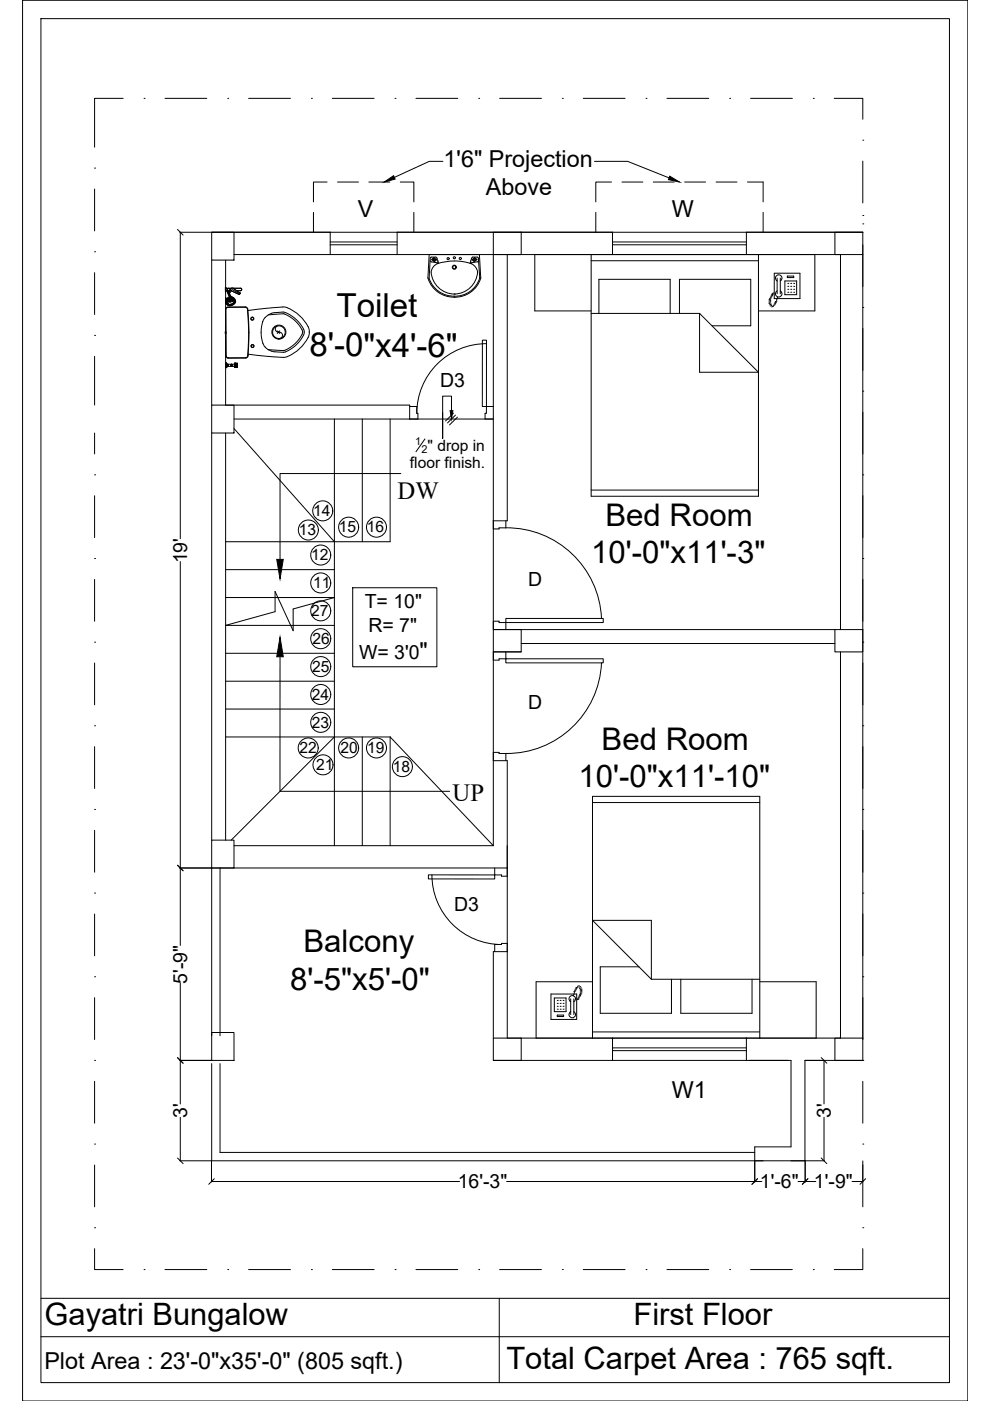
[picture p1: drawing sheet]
<svg xmlns="http://www.w3.org/2000/svg" width="210mm" height="297mm" viewBox="0 0 210 297" stroke-linecap="round" stroke-linejoin="round" font-family="sans-serif">
<!-- layer: AR-BOUNDARY -->
<g fill="none" stroke="#000" stroke-width=".21">
<path d="M20.1 35.6h.1M26.1 20.9h-6v10.3M30.5 20.9h.1M35 20.9h8.8M48.3 20.9h.1M52.7 20.9h8.9M66 20.9h.1M70.5 20.9h8.8M83.8 20.9h.1M88.2 20.9h8.9M101.5 20.9h.1M105.9 20.9h8.9"/>
<path d="M119.2 20.9h.1M123.7 20.9h8.8M137 20.9h.1M141.4 20.9h8.9M154.7 20.9h.1M159.1 20.9h8.9M172.4 20.9h.1M176.9 20.9h6v4.4M182.9 29.7h.1M182.9 34.2v8.8M20.1 53.4h.1M20.1 40.1v8.8"/>
<path d="M20.1 57.8v8.9M182.9 47.5h.1M182.9 51.9v8.9M20.1 71.1h.1M20.1 75.6v10.3M182.9 65.2h.1M182.9 69.6v8.9M20.1 91.8v4.4M182.9 82.9h.1M182.9 87.4v8.8M20.1 100.7h.1M20.1 118.4h.1"/>
<path d="M20.1 105.1v8.9M182.9 118.4h.1M182.9 100.7h.1M182.9 105.1v8.9M20.1 136.2h.1M20.1 122.8v8.9M182.9 136.2h.1M182.9 122.8v8.9M20.1 153.9h.1M20.1 140.6v8.8M20.1 158.3v8.9M182.9 153.9h.1"/>
<path d="M182.9 140.6v8.8M182.9 158.3v8.9M20.1 171.6h.1M20.1 176.1v8.8M182.9 171.6h.1M182.9 176.1v8.8M20.1 189.4h.1M20.1 193.8v8.9M182.9 189.4h.1M182.9 193.8v8.9M20.1 207.1h.1M20.1 211.5v8.9"/>
<path d="M182.9 207.1h.1M182.9 211.5v8.9M20.1 224.8h.1M20.1 229.3v8.8M182.9 224.8h.1M182.9 229.3v8.8M20.1 242.6h.1M20.1 247v8.9M182.9 242.6h.1M182.9 247v8.9M20.1 260.3h.1M20.1 264.7v4.5h6"/>
<path d="M30.5 269.2h.1M35 269.2h8.8M48.3 269.2h.1M52.7 269.2h8.9M66 269.2h.1M70.5 269.2h8.8M83.8 269.2h.1M88.2 269.2h8.9M101.5 269.2h.1M105.9 269.2h8.9M119.2 269.2h.1M123.7 269.2h8.8"/>
<path d="M137 269.2h.1M141.4 269.2h8.9M154.7 269.2h.1M159.1 269.2h8.9M172.4 269.2h.1M182.9 264.7v4.5h-6M182.9 260.3h.1"/>
</g>
<!-- layer: AR-WALL -->
<g fill="none" stroke="#000" stroke-width=".21">
<path d="M44.9 49.2h25.1v4.8h-20.4M44.9 55.1v30.8M47.8 55.1v30.8h39.1v2.9h-37.3M84.2 49.2h45.7v4.8h-45.7zM104.6 54v56.4h2.9v-56.4M182.9 49.2h-24.6v4.8h19.9v79.5M182.9 54v166.1M44.9 91.8v86.3M47.8 91.8v86.3M110.5 133.5h66.5M110.5 136.4h66.5M178.2 138.2v81.9h-19.9v4.7h9.4v18.4h-7.7v2.9h10.7"/>
<path d="M49.6 179.3h55v-18h2.9v22.7h-62.6M104.6 220.1v-18.3h2.9v18.3h22.4v4.7h-25.3M182.9 224.8h-12.2v21.3h-3"/>
</g>
<!-- layer: Column -->
<path d="M44.9 184v35.6M46.7 184v35.6M44.9 225.5v20.6h116.9M46.7 225.5v18.8h113.3" fill="none" stroke="#000" stroke-width=".21"/>
<!-- layer: AR-STAIR -->
<g fill="none" stroke="#000" stroke-width=".21">
<path d="M49.6 90.9l21.3 24M70.9 88.8v90.5M76.8 88.8v26.1M82.7 88.8v26.1h-34.9M85 100.4h-25.6v18.2M47.8 138.5h23.1M47.8 126.7h23.1l-8.7 2.4v4.6l-3.9-8.3v4.3l-10.5 2.9h23.1M47.8 120.8h23.1M59.4 139.2v28.6h35.9M47.8 156.2h34.9M47.8 150.3h23.1M47.8 144.4h23.1"/>
<path d="M70.9 156.2l-21.9 21.9M76.8 156.2v23.1M82.7 156.2v23.1M82.7 156.2l21.9 23.1"/>
</g>
<!-- layer: 0 -->
<g fill="none" stroke="#000" stroke-width=".21">
<path d="M37.6 48.6l1.2 1.2M182.9 45.7h.1M47.7 70.4l.3 .3M47.8 61.4h.1M47.8 60.9l.1 1zM47.8 63.2h.1M47.8 63.2v.7M47.8 70.5l.1-5.2 .4-.2h3.7l.5 .2a44.5 44.5 0 0 1 0 10.4l-.4 .2M47.8 63.8v.1M47.8 63.8h.1M47.9 61v.8M47.9 75.5l.1 .2 .4 .2h3.7"/>
<path d="M47.9 63.3v.4M47.9 65.6v4.9M47.9 65.6l.4-.4 3.7-.1 .4 .3a44 44 0 0 1 .1 10.2l-.4 .2M47.9 61.6l1.1 .1M47.9 77h.1M47.9 78h.1M47.9 75.4l.5 .5 3.7-.1M47.9 77v.9M48 70.4l-.3 .3M48 77h.1M48 77.9h.1M48 77v.9"/>
<path d="M48.1 77.2h.2l.1 .5h-.3M48.1 63.8h.1M48.2 64v.3l.2 .1M48.2 63.7v.3M48.2 63.7h.1M48.3 77.2v.5M48.3 63.7l.3 .2M48.3 77.3h.1M48.4 77.6h.1M48.4 62.1l.2 .7 .4 .4M48.5 63.5v.1M48.5 63.6h.1"/>
<path d="M48.5 63.6l.8 .3M48.5 63.6l.6 .1M48.6 62.1l.2 .5 .4 .3a.91 .91 0 0 1 .8 1 .91 .91 0 0 1-1 .9 .78 .78 0 0 1-1.1-.4 .78 .78 0 0 1 .4-1M48.7 63.7h.1M48.7 63l-.8 .2M48.7 63.3h.1M48.7 63.3l-.1-.2-.3 .3M48.7 63.5l.5-.1-.1 .2M48.7 63.7v.2h-.1M48.7 63.6h.4M48.7 63.5v.1M48.7 63.3l.1 .1"/>
<path d="M48.8 63.7h-.1M48.8 63.3h.1M48.8 63.3v.1M48.9 63.7v.4l-.4-.1-.3-.1M48.9 63.7h.1M48.9 63.3h.1M48.9 63.7l.5 .2M48.9 63.1l-.1 .2M49 61.1h-1.1M49.1 63.3l-.6 .1M49.2 61.4l1.6 .9M49.3 63.1l-.3 .2"/>
<path d="M49.3 63.1l.1 .8M49.4 63.1v.8M49.4 63.1l-.5 .2M49.4 63.4a.71 .71 0 0 1 .1 .9 .71 .71 0 0 1-.9 .2l-.2-.1M49.4 61.1h1.6M49.7 77.2h-1.3v.5h1.3M50.2 61.6h.8M50.9 62.2l-.1 .2M52.6 65.8l7.4-.7a7.7 7.7 0 0 1 5.6 4.9 3.3 3.3 0 0 1-1.1 2.8 7.3 7.3 0 0 1-4.5 3M52.6 75.1l7.4 .7M55.7 68.2a3.1 3.1 0 0 1 2.4-1.9l1.9-.1a6.7 6.7 0 0 1 4.5 4.1 5 5 0 0 1-2.4 3.4l-1.8 1-2.1-.1a2.9 2.9 0 0 1-2.5-1.8M55.7 68.2a7.6 7.6 0 0 0 0 4.6"/>
<path d="M56.8 74.1l3.3 .2M56.9 66.8l3.1-.3a6.5 6.5 0 0 1 4.1 3.8 4.7 4.7 0 0 1-2.2 3.1l-1 .6-.8 .3M58.7 69.1a.71 .71 0 0 0-.3 1 .71 .71 0 0 0 .9 .3 .67 .67 0 0 1 .6 .7 .67 .67 0 0 1-.6 .7M58.8 70.2l.5 .5M59 70.4h.1M59.3 70.2l-.5 .5M74.8 124.6h17.8v16.8h-17.8zM107.5 179.3v4.7M37.6 183.4l1.2 1.2M37.6 224.2l1.2 1.2M158.8 224.8h8.3M174.1 224.2l1.2 1.2"/>
<path d="M37.6 245.5l1.2 1.2M45.4 249.9l-1.1 1.2M160.6 249.9l-1.2 1.2M171.3 249.9l-1.2 1.2M174.1 245.5l1.2 1.2M183.5 249.9l-1.2 1.2M8.7 275.3h192.6M105.9 275.3v17.8M8.7 283.4h192.6"/>
<circle cx="53.5" cy="67.6" r=".26"/>
<circle cx="53.5" cy="67.6" r=".33"/>
<circle cx="53.5" cy="73.4" r=".26"/>
<circle cx="53.5" cy="73.4" r=".33"/>
<circle cx="59.1" cy="70.4" r="1.34"/>
<circle cx="59.1" cy="70.4" r="1.49"/>
</g>
<!-- layer: AR-COLUMN -->
<path d="M44.9 49.2h4.7v5.9h-4.7zM104.6 49.2h5.9v4.8h-5.9zM177 49.2h5.9v4.8h-5.9zM44.9 85.9h4.7v5.9h-4.7zM104.6 133.5h5.9v4.7h-5.9zM104.6 133.5h5.9M104.6 138.2h5.9M177 133.5h5.9v4.7h-5.9zM44.9 178.1h4.7v5.9h-4.7zM44.9 218.9h4.7v5.9h-4.7zM104.6 220.1h5.9v4.7h-5.9zM177 220.1h5.9v4.7h-5.9z" fill="none" stroke="#000" stroke-width=".21"/>
<!-- layer: AR-WINDOW -->
<path d="M70 54h14.2M70 51.9h14.2M70 51.3h14.2M70 49.2h14.2M129.9 54h28.4M129.9 51.9h28.4M129.9 51.3h28.4M129.9 49.2h28.4M129.9 222.8h28.4M129.9 222.2h28.4M129.9 220.1h28.4M129.9 224.8h28.4" fill="none" stroke="#000" stroke-width=".21"/>
<!-- layer: AR-OVERHEAD -->
<g fill="none" stroke="#000" stroke-width=".21">
<path d="M69.3 38.6h-2.8v4.2M71.6 38.6h4.4M78.2 38.6h4.4M84.9 38.6h2.8v4.2M129.6 38.6h-3.3v4.2M131.9 38.6h4.4M138.5 38.6h4.4M145.2 38.6h4.4M151.8 38.6h4.5M158.5 38.6h3.3v4.2M66.5 45v4.2M87.7 45v4.2"/>
<path d="M126.3 45v4.2M161.8 45v4.2"/>
</g>
<!-- layer: A2 -->
<path d="M4.8 .1h200.4v296.9h-200.4zM8.7 4h192.6v289.1h-192.6z" fill="none" stroke="#000" stroke-width=".21"/>
<!-- layer: AR-HATCH -->
<path d="M81.5 38.6l1.9-1.4 .4 .8zM142 37.4l2.1 1.2-2.4-.5z" fill="#000" stroke="#000" stroke-width=".21"/>
<g fill="none" stroke="#000" stroke-width=".21">
<path d="M93.9 34.2h-2.9l-7.4 3.4M126 34.2h7.1l8.8 3.5"/>
<circle cx="65.4" cy="112.4" r="2.12"/>
<circle cx="68" cy="117.7" r="2.12"/>
<circle cx="68.4" cy="108.3" r="2.12"/>
<circle cx="73.9" cy="111.8" r="2.12"/>
<circle cx="79.8" cy="111.8" r="2.12"/>
<circle cx="68" cy="129.5" r="2.12"/>
<circle cx="68" cy="135.4" r="2.12"/>
<circle cx="68" cy="123.6" r="2.12"/>
<circle cx="65.3" cy="158.6" r="2.12"/>
<circle cx="68" cy="153.2" r="2.12"/>
<circle cx="68" cy="147.2" r="2.12"/>
<circle cx="68" cy="141.3" r="2.12"/>
<circle cx="73.9" cy="158.6" r="2.12"/>
<circle cx="79.8" cy="158.6" r="2.12"/>
<circle cx="68.5" cy="162.2" r="2.12"/>
<circle cx="85.3" cy="162.5" r="2.12"/>
</g>
<!-- layer: AR-DOOR -->
<g fill="none" stroke="#000" stroke-width=".21">
<path d="M102.3 72.1h.8v14.1h-.8zM103.1 72.9a14.8 14.8 0 0 0-14.7 14.7M86.9 86.2h1.5v1.4M88.4 87.6h.2v1.3l-1.7-.1M103.1 86.2v1.4h-.3v1.2h1.8M103.1 86.2h1.5M104.6 110.4v1.7h1.2v-.2h1.5v-1.5M107.3 111.9a20.1 20.1 0 0 1 20.2 19.2M104.6 138.2v1.8h1.2v-.3h1.5M107.3 131.1h20.6v.9h-20.6zM107.3 139.7h20.6v.8h-20.6zM107.3 132v1.5"/>
<path d="M107.3 138.2v1.5M107.3 132h-1.5v-.3h-1.2v1.8M127.5 140.5a20.1 20.1 0 0 1-20.2 19.3M104.6 161.3v-1.8h1.2v.3h1.5v1.5M90.8 185.5h14.1v.9l-14.1-.1zM91.6 185.5a14.8 14.8 0 0 0 14.7 14.8M104.9 184v1.5M107.5 184v1.8h-1.2v-.3h-1.4M106.3 200.3v-.3h1.3l-.1 1.8M106.3 200.3h-1.4v1.5"/>
</g>
<!-- layer: 1.2 droP -->
<path d="M90.1 93.1l-1.9 2.7M95.7 87.1v-3.1h-1.8v9v-5.5M96.1 87.6l-1.6 1.7M96.6 88l-1.7 1.7M97 88.4l-1.7 1.7" fill="none" stroke="#000" stroke-width=".21"/>
<path d="M95.4 87.1h.6l-.3 1.7z" fill="#000" stroke="#000" stroke-width=".21"/>
<!-- layer: AR-FLOORING -->
<path d="M86.9 88.8h17.7M104.6 110.4v23.1M104.6 138.2v23.1M107.5 184v17.8" fill="none" stroke="#000" stroke-width=".21"/>
<!-- layer: AR-STAIR -->
<path d="M58.7 118.6h1.4l-.7 4.1zM59.4 135.1l.7 4.1h-1.4z" fill="#000" stroke="#000" stroke-width=".21"/>
<!-- layer: FUR -->
<g fill="none" stroke="#000" stroke-width=".21">
<path d="M91 54h10.6l.3 4.9a5.9 5.9 0 0 1-5.6 4.1 5.9 5.9 0 0 1-5.6-4.1zM91.2 55.3l.2 .2 1.3 .2M91.2 54.7l-.2 4.3a5.7 5.7 0 0 0 5.4 3.8 5.7 5.7 0 0 0 5.3-3.9l-.3-4.2M91.2 54.7l.2-.2h1l.2 .1 .2 .7M91.4 57.7a5 5 0 0 0 4.9 4.6M91.5 55l.6 .5zM91.7 54.8l.6 .5zM92 54.6l.6 .5zM92.7 55.7l.2 .2M92.8 55.3l.1 .3M92.9 55.6l.1 .2M96.3 55.3l-2.4 .3a2.5 2.5 0 0 0-2.5 2.1"/>
<path d="M96.3 55.3l2.5 .3a2.57 2.57 0 0 1 2.5 2.1M100 54.8l-.4 1M100.1 55l.1 .1 .5-.5-.6 .4M100.3 54.5h.9l.2 .2M100.3 54.5l-.3 .3M100.9 54.9l-.6 .4 .5-.5 .1 .1M101.1 55.1l-.1-.1-.5 .5 .6-.4M101.3 57.7a5 5 0 0 1-5 4.6M101.5 55.3l-.3 .2-1.2 .2-.2 .2M125.3 54v51.2h35.5v-51.2M125.3 55.3h35.5M164.2 57.9h5.4v5.4h-5.4z"/>
<path d="M164.8 59v3.3M164.8 59.6a.69 .69 0 0 1-.2-1.1 .69 .69 0 0 1 1 0 .69 .69 0 0 1-.2 1.1M165.4 59v3.3M166.4 59.6h2.5v2.9h-2.5zM166.9 58.5h1.4v.4h-1.4zM96.3 63h.1M96.3 62.4h.1M125.3 66.4h23M125.3 65.9h-11.9v-11.9h59.4v11.9h-12M127 66.4v-7.2h15.1v7.2M144.1 66.4v-7.2h15.1v9.9h-8.2M148.3 66.4l12.5 12.5h-12.5z"/>
<path d="M163.4 64.2l-.4 .2M163.4 63.4l-.4 .2M163.4 63.7l-.4 .1M163.4 64l-.4 .1M163.6 64.5l-.4 .1M163.6 63.2l-.4 .1M163.7 64.8l-.4 .1M163.7 62.9l-.4 .1M163.8 62.6l-.4 .2M164 62.4l-.4 .1M164 64.9l-.4 .2M164.1 62.1l-.4 .1"/>
<path d="M164.4 64.6l-.4 .2M164.5 64.4l-.4 .1M164.6 64.1l-.4 .1M164.8 63.8l-.4 .2M164.8 61.7a.69 .69 0 0 0-.2 1 .69 .69 0 0 0 1 0 .69 .69 0 0 0-.2-1M164.9 62.9l-.3 .8M167 62h.1M167 61.3h.1M167 60.7h.1M167 60.1h.1M167.7 62h.1M167.7 61.3h.1"/>
<path d="M167.7 60.7h.1M167.7 60.1h.1M168.3 62h.1M168.3 61.3h.1M168.3 60.7h.1M168.3 60.1h.1M125.3 103.9h35.5M125.6 170.2h35.5M125.6 195.1h12.5v12.5zM116.8 210.8h5.5v5.3h-5.5zM117.5 211.6h2.5v2.9h-2.5zM118.2 212.1h.1"/>
<path d="M118.2 212.7h.1M118.2 213.4h.1M118.2 214h.1M118.2 215.2h1.3v.3h-1.3zM118.8 212.1h.1M118.8 212.7h.1M118.8 213.4h.1M118.8 214h.1M119.4 212.1h.1M119.4 212.7h.1M119.4 213.4h.1M119.4 214h.1"/>
<path d="M121 211.8v3.3M121 212.4a.69 .69 0 0 1-.2-1.1 .69 .69 0 0 1 1.1 0 .69 .69 0 0 1-.2 1.1M121 214.5a.69 .69 0 0 0-.2 1 .69 .69 0 0 0 1.1 0 .69 .69 0 0 0-.2-1M121.7 211.8v3.3M121.8 210.4l-.2 .7M122.1 210.1l-.4 .1M122.2 209.8l-.4 .2M122.3 209.6l-.4 .1M122.5 209.3l-.4 .1M122.7 211.8l-.4 .2M122.8 209l-.4 .1M122.9 211.6l-.4 .1"/>
<path d="M123 211.3l-.4 .1M123.1 209.2l-.4 .1M123.1 211l-.4 .2M123.3 209.4l-.4 .2M123.3 210.8l-.4 .1M123.4 209.7l-.4 .1M123.4 210.5l-.4 .1M123.4 210.2l-.4 .2M123.4 210l-.4 .1M125.6 218.8h35.5M125.6 208.1h-11.9v12h59.3v-12h-11.9M135.5 205h-8.2v9.8h15.1v-7.2"/>
<path d="M138.1 207.6h23M144.3 207.6v7.2h15.1v-7.2M125.6 220.1v-51.3h35.5v51.3"/>
<circle cx="95" cy="54.8" r=".23"/>
<circle cx="96.3" cy="56.7" r=".43"/>
<circle cx="96.3" cy="56.7" r=".33"/>
<circle cx="96.3" cy="54.7" r=".23"/>
<circle cx="97.6" cy="54.8" r=".23"/>
</g>
<!-- layer: lev. -->
<g fill="none" stroke="#000" stroke-width=".21">
<path d="M49.2 77.3l-.2 .4M49.4 63.1v.1M49.4 63.8v.1M49.4 63.3v.1M49.4 63.6v.1M49.4 63.5v.1M49.8 77h.5v.9h-.5M49.8 77v.9M49.8 77l.5 .1-.5 .1 .5 .1-.5 .2 .5 .1-.5 .1 .5 .1-.5 .1h.2M49.8 77.9h.1M49.9 77h-.1M50 77h-.2"/>
<circle cx="49.1" cy="77.5" r=".21"/>
<circle cx="49.1" cy="77.5" r=".23"/>
</g>
<!-- layer: Hose Pipes -->
<g fill="none" stroke="#000" stroke-width=".21">
<path d="M47.9 64h.3l-.3 .2M48 63.5l-.1 .2M48.1 63.9l-.2 .2M48.1 63.4l-.1 .3M48.1 63.8l-.3 .1M48.1 64.1l-.2 .2M48.2 64.2l-.2 .2M48.2 63.4l-.1 .4h-.2M48.2 64.3l-.2 .2M48.3 64.3l-.2 .3M48.3 61.7v.1M48.3 61.7l.4 .1"/>
<path d="M48.3 63.4v.3M48.3 62h.1M48.3 61.9h.1M48.3 61.8h.1M48.3 62h.4M48.3 61.9h.4M48.3 61.8h.4M48.3 62.1h.1M48.3 62.1h.4M48.3 64.4v.3M48.3 61.9v.1M48.3 61.8v.1"/>
<path d="M48.3 61.8l.4 .1M48.3 62v.1M48.3 62l.4 .1M48.4 64.4l-.2 .2M48.4 63.3l-.1 .5M48.4 63.7l-.1 .1M48.4 63.3h.1M48.4 63.7v.1M48.4 63.3v.4M48.4 64.4l-.1 .3M48.4 63.3v.5M48.4 63.7l.1 .1"/>
<path d="M48.5 63.3l-.1 .4M48.5 64.5l-.1 .3M48.5 63.7v.1M48.5 63.3h.1M48.5 63.3v.5M48.5 63.6v.1M48.6 63.3h.1M48.6 63.3v.1M48.6 63.7l-.1 .1M48.6 63.7v.1M48.6 64.5l-.1 .3M48.6 62.1h-.2"/>
<path d="M48.6 63.7l.1 .1M48.7 62.2l-.3 .1M48.7 64.6l-.1 .2M48.7 62.3l-.3 .1M48.7 61.9h.1M48.7 61.8h.1M48.7 63.3v.1M48.7 62.1h.1M48.7 62h.1M48.7 61.9v.1M48.7 63.3h.1M48.7 63.7v.1"/>
<path d="M48.7 62.4l-.2 .2M48.7 61.8v.1M48.7 62.1h-.4M48.7 62v.1M48.7 62.5l-.2 .1M48.8 62.6l-.2 .2M48.8 64.6l-.1 .2M48.8 62.7l-.2 .1M48.9 62.7l-.2 .2M48.9 64.5l.2 .3M48.9 64.5l-.1 .3M48.9 62.8l-.2 .2"/>
<path d="M49 64.5l.2 .2M49 64.8l-.1-.1v.1M49 62.8l-.2 .3M49.1 62.9l-.2 .2M49.1 64.5l.2 .2M49.1 62.9l-.1 .3M49.2 64.4l.2 .2M49.2 63v.1M49.3 64.4l.2 .1M49.3 63v.1M49.4 64.3l.2 .2M49.4 63.1h.1"/>
<path d="M49.4 64.3l.3 .1M49.5 63.1l-.1 .2M49.5 64.2l.3 .1M49.6 63.2l-.2 .2M49.6 64.1l.2 .2M49.6 64l.3 .2M49.6 63.2l-.1 .3M49.7 63.3l-.2 .3M49.8 63.9l.2 .1M49.8 63.4l-.2 .2M49.8 63.5l-.2 .2M49.8 63.8l.2 .1"/>
<path d="M49.9 63.6l-.2 .2M49.9 63.7l-.2 .2 .2 .2M49.9 63.8v.1"/>
</g>
<!-- layer: PH Water supply Hot -->
<g fill="none" stroke="#000" stroke-width=".21">
<path d="M49.1 63.3a.19 .19 0 0 1 .1 .2 .19 .19 0 0 1-.1 .2M49.1 63.3l.2 .2-.2 .2M49.4 61.1a.32 .32 0 0 0-.4 .1 .32 .32 0 0 0 .1 .5l1.6 .7M50.7 62.4h.1M50.9 62.2l-1.5-1.1a.33 .33 0 0 0-.5 .1 .33 .33 0 0 0 .2 .5l1.6 .7M50.9 62.2h.1M51 61.1l.3 .3-.3 .2a.27 .27 0 0 0 .2-.2 .27 .27 0 0 0-.2-.3z"/>
<circle cx="48.5" cy="61.4" r=".25"/>
</g>
<!-- layer: HACH -->
<path d="M48.3 61.6l.1 .1M48.4 62.1h.1M48.6 62.1h.1M48.7 61.5l-.1 .2M49.1 63.3h.1" fill="none" stroke="#000" stroke-width=".21"/>
<!-- layer: working -->
<path d="M47.8 70.5l.1 5M47.9 70.5v5" fill="none" stroke="#000" stroke-width=".21"/>
<!-- layer: ELEVATION -->
<g fill="none" stroke="#000" stroke-width=".21">
<path d="M38.1 49.2h6.7M38.2 49.2v65M38.2 119.1v81.3M38.1 184h6.7M38.2 208.4v25.7M38.1 224.8h6.7M38.2 236.9v9.2M170.7 224.8h4.1M174.7 224.8v9.3M174.7 236.9v9.2M38.1 246.1h6.7M44.8 250.5h52.6"/>
<path d="M44.8 246.1v4.5M107.4 250.5h54.1M160 246.1v4.5M169.2 250.5h3.8M170.7 246.1h4.1M170.7 246.1v4.5M180.7 250.5h2.2M182.9 246.1v4.5"/>
</g>
<g font-size="7">
<text x="71.4" y="67.2">Toilet</text>
<text x="65.6" y="75.6">8'-0&quot;x4'-6&quot;</text>
</g>
<g font-size="6.6">
<text x="128.4" y="111.5">Bed Room</text>
<text x="125.3" y="119.4">10'-0&quot;x11'-3&quot;</text>
<text x="127.6" y="159">Bed Room</text>
<text x="122.7" y="166.9">10'-0&quot;x11'-10&quot;</text>
<text x="64.3" y="201.9">Balcony</text>
<text x="61.5" y="209.8">8'-5&quot;x5'-0&quot;</text>
</g>
<g font-size="6.5">
<text x="9.4" y="280.9">Gayatri Bungalow</text>
<text x="134.3" y="280.9">First Floor</text>
<text x="107.4" y="290.3">Total Carpet Area : 765 sqft.</text>
</g>
<g font-size="5.2">
<text x="84.3" y="105.8">DW</text>
<text x="96" y="169.8">UP</text>
</g>
<g font-size="5">
<text x="94" y="35.3">1'6&quot; Projection</text>
<text x="103" y="41.3">Above</text>
<text x="75.9" y="46">V</text>
<text x="142.4" y="46">W</text>
<text x="89" y="139.7">&quot;</text>
<text x="142.4" y="232.7">W1</text>
<text x="9.4" y="290.2">Plot Area : 23'-0&quot;x35'-0&quot; (805 sqft.)</text>
</g>
<g font-size="4.1">
<text x="93.3" y="82.1">D3</text>
<text x="39.7" y="119.5" transform="rotate(-90 39.7 119.5)">19'</text>
<text x="112" y="124.2">D</text>
<text x="77.3" y="128.8">T= 10&quot;</text>
<text x="78.1" y="134">R= 7&quot;</text>
<text x="76.1" y="139.7">W= 3'0</text>
<text x="112" y="150.4">D</text>
<text x="96.3" y="193.1">D3</text>
<text x="39.7" y="208.5" transform="rotate(-90 39.7 208.5)">5'-9&quot;</text>
<text x="39.7" y="237" transform="rotate(-90 39.7 237)">3'</text>
<text x="176.2" y="237" transform="rotate(-90 176.2 237)">3'</text>
<text x="97" y="252">16'-3&quot;</text>
<text x="161.1" y="252">1'-6&quot;</text>
<text x="172.6" y="252">1'-9&quot;</text>
</g>
<g font-size="3.3">
<text x="90.6" y="95.6">&quot; drop in</text>
<text x="86.9" y="99.3">floor finish.</text>
<text x="63.3" y="113.5">13</text>
<text x="66.4" y="109.4">14</text>
<text x="71.9" y="112.9">15</text>
<text x="77.8" y="112.9">16</text>
<text x="66" y="118.8">12</text>
<text x="66.4" y="124.7">11</text>
<text x="66" y="130.6">27</text>
<text x="66.3" y="136.5">26</text>
<text x="66.2" y="142.4">25</text>
<text x="66.1" y="148.4">24</text>
<text x="66.1" y="154.3">23</text>
<text x="63.5" y="159.7">22</text>
<text x="72.2" y="159.7">20</text>
<text x="77.8" y="159.7">19</text>
<text x="67" y="163.2">21</text>
<text x="83.3" y="163.6">18</text>
</g>
<g font-size="2.3">
<text x="88" y="94.4">1</text>
<text x="89.4" y="96.1">2</text>
</g>
</svg>
